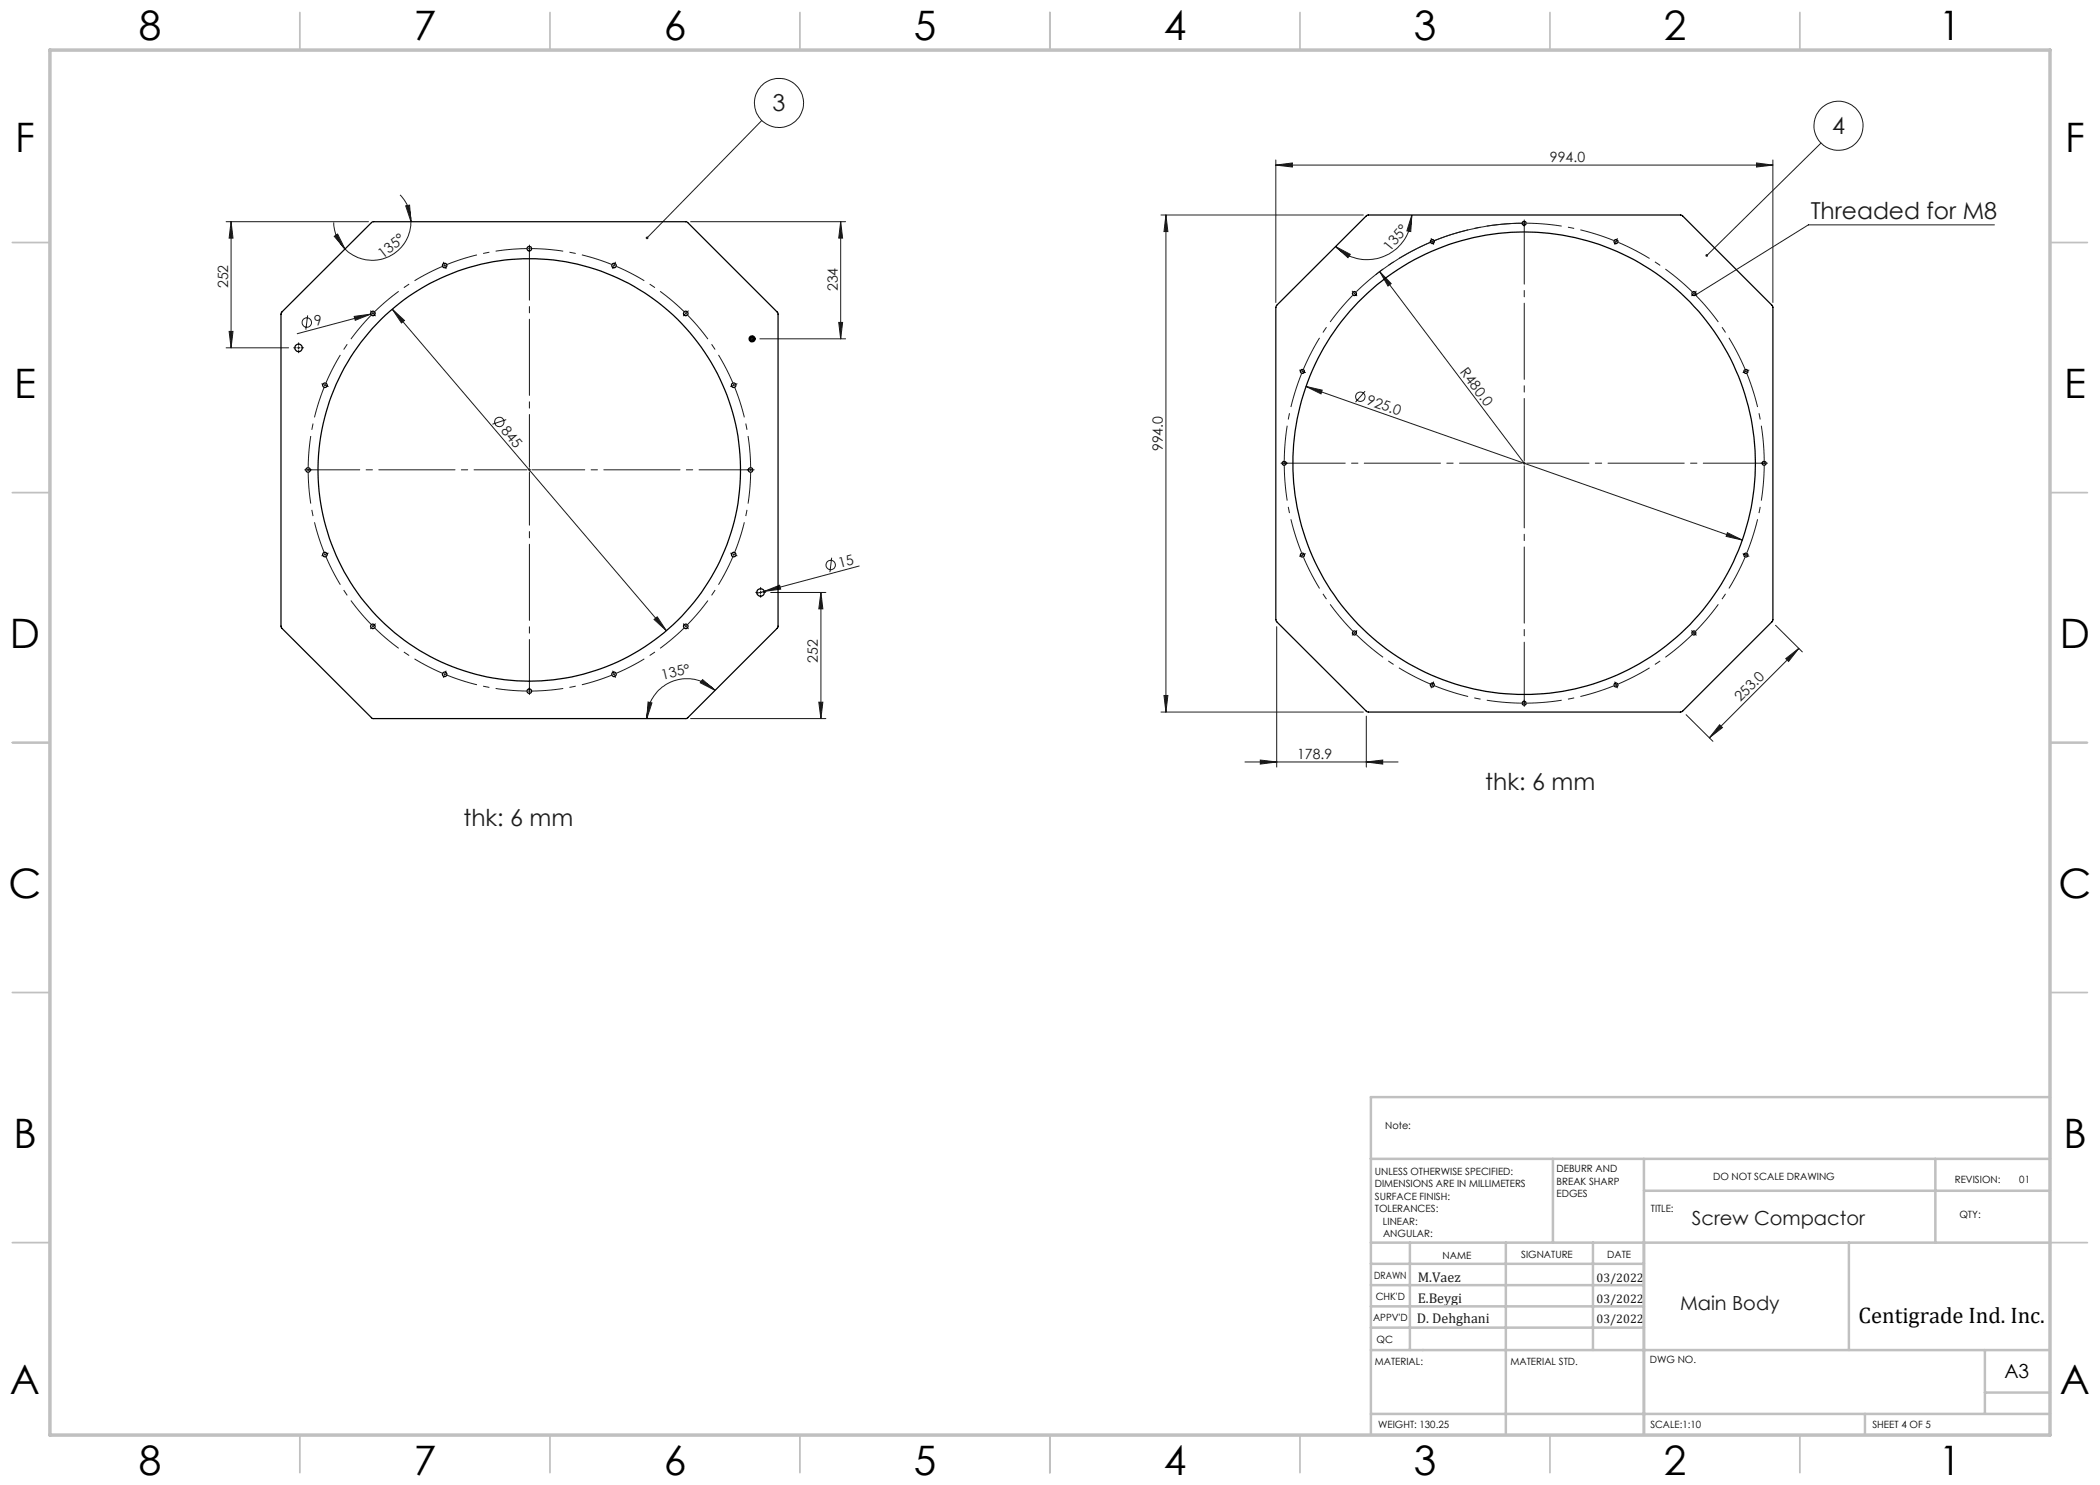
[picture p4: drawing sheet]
<svg xmlns="http://www.w3.org/2000/svg" width="420mm" height="297mm" viewBox="0 0 420 297" stroke-linecap="round" stroke-linejoin="round" font-family="sans-serif">
<g fill="none" stroke="#191924" stroke-width=".2">
<path d="M80 39a7.6 7.6 0 0 1 2.2 5.3M152.4 24.1l-23 23.5M255.2 33l3.3-.4v.8zM255.2 32v28.5M255.2 33h99.4M351.3 32.6l3.3 .4-3.3 .4zM354.6 32v28.5M364.2 28.6l-22.9 22.5M45.2 44.3h28.5M46.2 44.3v25.3M46.2 44.3l.4 3.3h-.8zM66.7 44.5a7.7 7.7 0 0 0 2.3 5.3"/>
<path d="M66.9 47.3l.6-.5 1.5 3zM81.1 41.2l.8-.2 .3 3.3zM82.2 44.3a7.7 7.7 0 0 1-4.8 7.2 7.7 7.7 0 0 1-8.4-1.7M88.8 52.9l.1 .2M88.9 53.1l-.2 .1M88.9 53.1l.1 .2M89.1 53l-.2 .1M138.1 44.3h31M168.1 44.3v23.5M168.1 44.3l.4 3.3h-.8zM232.2 43h40.5M233.2 43l.4 3.3h-.8z"/>
<path d="M233.2 43v99.4M267.1 49.3l3 1.6-.5 .6zM275.9 54.3l2.3 2.4-.6 .5zM275.9 54.3l28.9 38.3M282.4 43l-.2 3.3-.8-.1zM282.4 43a8.9 8.9 0 0 1-5.6 8.2 8.9 8.9 0 0 1-9.7-1.9M286.3 48.1l.2 .2M286.5 48.3l-.3 .1M286.5 48.3l.1 .2M286.7 48.2l-.2 .1M304.5 44.7a47.6 47.6 0 0 0-29.4 10.3M398.9 45h-37.2l-22.5 13.9"/>
<path d="M45.2 69.6h12.5M45.8 66.3h.8l-.4 3.3zM59.5 69.6h.5M59.7 69.3v.5M61.5 63.1l-.3 2.8M70.8 63.3l3.4-.5-3.2 1.3zM74.2 62.8l-14.8 3.9M75 62.6l-.8 .2M78.5 61.8l2.4 2.3-.6 .5zM78.5 61.8l54.8 64.3M150.2 67.8h.5M150.4 67.5v.5"/>
<path d="M152 67.8h17.1M167.7 64.5h.8l-.4 3.3zM261.2 77.3l3.2 .7-.2 .8zM261.2 77.3l87.3 30.7M273 78.2l-1.9 2.2M101.2 83.9l-2.7 .9M151.9 118.5h.5M152.1 118.2v.5M152.8 118.3l3.1-1.3 .2 .8zM154.1 118.5h11.1M164.2 118.5l.4 3.3h-.8zM164.2 118.5v25.2"/>
<path d="M166.3 111.5l-.3 2.9M171.8 113.2l-20.4 5.5M345.5 106.5l3 1.5-3.3-.7zM130.8 123.9l.6-.5 1.9 2.7zM140.5 135.9l2.5 2.2-2.9-1.5zM143 138.1a8 8 0 0 0-8.7-1.8 8 8 0 0 0-4.9 7.4M232.8 139.1h.8l-.4 3.3zM255.3 125.3v28.1M355.1 125.1l5.4 5.3M357.2 131.7l2.6-2-2.1 2.6zM359.8 129.7l-17.9 17.9M129.6 140.4l.8 .2-1 3.1z"/>
<path d="M138.1 143.7h27.1M163.8 140.4h.8l-.4 3.3zM232.2 142.4h40.5M249 152.4h30.6M252.1 152l3.2 .4-3.2 .4zM273.3 152.4l3.2-.4v.8zM273.3 143.2v10.2M337.2 142.9l5.4 5.4M343.9 145l.6 .5-2.6 2.1z"/>
<circle cx="155.8" cy="20.6" r="4.9"/>
<circle cx="367.7" cy="25.1" r="4.9"/>
<circle cx="61.4" cy="64.5" r=".95"/>
<circle cx="272.1" cy="79.4" r=".94"/>
<circle cx="99.9" cy="84.4" r=".94"/>
<circle cx="166.1" cy="113" r=".94"/>
</g>
<g fill="none" stroke="#191924" stroke-width=".2" stroke-dasharray="15.2 1.3 1.3 1.3" stroke-linecap="butt">
<path d="M105.9 49.7h-.3M105.9 49.7h.2M122.8 53.1l-.2-.1M122.8 53.1l.2 .1M270.9 58.7l-.2 .2M270.9 58.7l.2-.2M304.8 44.6h-.2M304.8 44.6h.3M323.2 48.3l-.2-.1M323.2 48.3l.2 .1M338.8 58.7l-.2-.2M338.8 58.7l.2 .2"/>
<path d="M65 77l-.1 .3M65 77l.1-.2M74.6 62.7l-.2 .2M74.6 62.7l.2-.2M137.2 62.7l-.2-.2M137.2 62.7l.1 .2M146.8 77l-.1-.2M146.8 77l.1 .3M260.5 74.3l-.1 .2M260.5 74.3l.1-.3M349.2 74.3l-.1-.3M349.2 74.3l.1 .2"/>
<path d="M61.6 94v.2M61.6 94v-.3M150.1 94v-.3M150.1 94v.2M256.8 92.6v.3M256.8 92.6v-.2M352.8 92.6v-.2M352.8 92.6v.3M65 110.9l.1 .2M65 110.9l-.1-.2M146.8 110.9l.1-.2M146.8 110.9l-.1 .2"/>
<path d="M260.5 111l.1 .2M260.5 111l-.1-.2M349.2 111l.1-.2M349.2 111l-.1 .2M74.6 125.3l.2 .1M74.6 125.3l-.2-.2M88.9 134.8l.3 .1M88.9 134.8l-.2-.1M105.9 138.2h.2M105.9 138.2h-.3M122.8 134.8l.2-.1M122.8 134.8l-.2 .1"/>
<path d="M137.2 125.3l.1-.2M137.2 125.3l-.2 .1M270.9 126.6l.2 .2M270.9 126.6l-.2-.2M286.5 137l.2 .1M286.5 137l-.3-.1M323.2 137l.2-.1M323.2 137l-.2 .1M338.8 126.6l.2-.2M338.8 126.6l-.2 .2M304.8 140.6h.3M304.8 140.6h-.2"/>
</g>
<g fill="none" stroke="#191924" stroke-width=".2" stroke-dasharray="15.2 1.3 1.3 1.3" stroke-dashoffset="8.2" stroke-linecap="butt">
<path d="M270.6 59a48 48 0 0 0-9.9 14.8M286 48.5a48 48 0 0 0-14.7 9.8M304.3 44.6a48 48 0 0 0-17.4 3.5M322.8 48.1a48 48 0 0 0-17.5-3.5M338.4 58.3a48 48 0 0 0-14.7-9.8M260.3 74.7a48 48 0 0 0-3.4 17.4M349 73.8a48 48 0 0 0-9.9-14.8M256.9 93.1a48 48 0 0 0 3.4 17.4M352.8 92.1a48 48 0 0 0-3.4-17.4M260.7 111.5a48 48 0 0 0 9.9 14.7M349.4 110.5a48 48 0 0 0 3.4-17.4M271.3 126.9a48 48 0 0 0 14.7 9.9"/>
<path d="M286.9 137.2a48 48 0 0 0 17.4 3.4M323.7 136.8a48 48 0 0 0 14.7-9.9M339.1 126.2a48 48 0 0 0 9.9-14.7M305.3 140.6a48 48 0 0 0 17.5-3.4"/>
</g>
<g fill="none" stroke="#191924" stroke-width=".2" stroke-dasharray="15.2 1.3 1.3 1.3" stroke-dashoffset="9" stroke-linecap="butt">
<path d="M88.5 53.3a44.2 44.2 0 0 0-13.6 9M105.4 49.7a44.2 44.2 0 0 0-16 3.2M122.4 52.9a44.3 44.3 0 0 0-16-3.2M64.8 77.5a44.3 44.3 0 0 0-3.2 16M74.2 63a44.3 44.3 0 0 0-9 13.6M136.8 62.3a44.3 44.3 0 0 0-13.5-9M146.6 76.6a44.2 44.2 0 0 0-9.1-13.6M61.6 94.5a44.2 44.2 0 0 0 3.2 15.9M150.1 93.5a44.2 44.2 0 0 0-3.1-16M65.2 111.4a44.2 44.2 0 0 0 9 13.5M147 110.4a44.3 44.3 0 0 0 3.1-15.9M74.9 125.6a44.3 44.3 0 0 0 13.6 9.1"/>
<path d="M89.4 135a44.3 44.3 0 0 0 16 3.2M106.4 138.2a44.2 44.2 0 0 0 16-3.2M123.3 134.7a44.2 44.2 0 0 0 13.5-9.1M137.5 124.9a44.3 44.3 0 0 0 9.1-13.5"/>
</g>
<g fill="none" stroke="#191924" stroke-width=".2" stroke-dasharray="15.2 1.3 1.3 1.3">
<path d="M88.8 52.6l-.1-.2M89.1 53.5l.1 .2M105.9 49.7v-.2M105.9 49.7v.3M105.9 49.2v-.2M105.9 50.2v.2M122.6 53.5l-.1 .2M122.8 53.1l.1-.2M122.8 53.1l-.1 .2M123 52.6l.1-.2M270.6 58.3l-.2-.1M270.9 58.7l-.2-.2"/>
<path d="M270.9 58.7l.2 .2M271.3 59l.1 .2M286.3 47.8l-.1-.1M286.7 48.8v.1M304.8 44.6v-.2M304.8 44.6v.3M304.8 44.1v-.1M304.8 45.1v.2M323 48.8v.1M323.2 48.3l.1-.2M323.2 48.3l-.1 .2M323.4 47.8l.1-.1"/>
<path d="M338.4 59l-.1 .2M338.8 58.7l.2-.2M338.8 58.7l-.2 .2M339.1 58.3l.1-.1M59.2 69.6h-.5M59.7 69.1v-.5M59.7 70.1v.5M60.2 69.6h.5M64.5 76.8h-.1M65 77l-.2-.1M65 77l.2 .1M65.5 77.2l.1 .1"/>
<path d="M74.2 62.3l-.1-.1M74.6 62.7l-.2-.2M74.6 62.7l.2 .2M74.9 63l.2 .2M136.8 63l-.1 .2M137.2 62.7l.1-.2M137.2 62.7l-.2 .2M137.5 62.3l.2-.1M146.3 77.2l-.2 .1M146.8 77l.2-.1M146.8 77l-.3 .1M147.2 76.8h.2"/>
<path d="M149.9 67.8h.1M150.4 67.3v-.1M150.4 68.3h.1M150.9 67.8h.1M260 74.1l-.1-.1M260.5 74.3l-.2-.1M260.5 74.3l.2 .1M261 74.5h.1M348.7 74.5h-.1M349.2 74.3l.2-.1M349.2 74.3l-.2 .1M349.7 74.1l.1-.1"/>
<path d="M61.1 94h-.2M61.6 94h-.2M61.6 94h.3M62.1 94h.2M105.9 94v-.3M105.9 94h-.3M105.9 94v.2M105.9 94h.2M149.6 94h-.2M150.1 94h.3M150.1 94h-.2M150.6 94h.2"/>
<path d="M256.3 92.6h-.1M256.8 92.6h-.2M256.8 92.6h.3M257.3 92.6h.2M304.8 92.6v-.2M304.8 92.6h-.2M304.8 92.6v.3M304.8 92.6h.3M352.3 92.6h-.1M352.8 92.6h.3M352.8 92.6h-.2M353.3 92.6h.2"/>
<path d="M64.5 111.1l-.1 .1M65 110.9l-.2 .1M65 110.9l.2-.1M65.5 110.7l.1-.1M146.3 110.7l-.2-.1M146.8 110.9l.2 .1M146.8 110.9l-.3-.1M147.2 111.1l.2 .1M151.6 118.5h-.5M152.1 118v-.5M152.1 119v.5M152.6 118.5h.5"/>
<path d="M260 111.2l-.1 .1M260.5 111l-.2 .1M260.5 111l.2-.1M261 110.8h.1M348.7 110.8h-.1M349.2 111l.2 .1M349.2 111l-.2-.1M349.7 111.2l.1 .1M74.2 125.6l-.1 .1M74.6 125.3l-.2 .1M74.6 125.3l.2-.2M74.9 124.9l.2-.1"/>
<path d="M88.8 135.3l-.1 .2M88.9 134.8v.3M88.9 134.8l.1-.2M89.1 134.4l.1-.2M105.9 138.2v.3M105.9 138.2v-.2M105.9 138.7v.2M105.9 137.7v-.2M122.6 134.4l-.1-.2M122.8 134.8l.1 .3M122.8 134.8l-.1-.2M123 135.3l.1 .2"/>
<path d="M136.8 124.9l-.1-.1M137.2 125.3l.1 .1M137.2 125.3l-.2-.2M137.5 125.6l.2 .1M270.6 126.9l-.2 .1M270.9 126.6l-.2 .2M270.9 126.6l.2-.2M271.3 126.2l.1-.1M286.3 137.4l-.1 .2M286.5 137l-.1 .2M286.5 137l.1-.3M286.7 136.5v-.1"/>
<path d="M323 136.5v-.1M323.2 137l.1 .2M323.2 137l-.1-.3M323.4 137.4l.1 .2M338.4 126.2l-.1-.1M338.8 126.6l.2 .2M338.8 126.6l-.2-.2M339.1 126.9l.1 .1M304.8 140.6v.3M304.8 140.6v-.2M304.8 141.1v.2M304.8 140.1v-.1"/>
</g>
<path d="M304.3 92.6h-47.7M304.8 92.1v-47.7M304.8 93.1v47.8M305.3 92.6h47.8" fill="none" stroke="#191924" stroke-width=".2" stroke-dasharray="15.2 1.3 1.3 1.3" stroke-dashoffset="2.8"/>
<path d="M105.4 94h-44M105.9 93.5v-44M105.9 94.5v44M106.4 94h44" fill="none" stroke="#191924" stroke-width=".2" stroke-dasharray="15.2 1.3 1.3 1.3" stroke-dashoffset="4.7"/>
<g fill="none" stroke="#c0c0c0" stroke-width=".35">
<path d="M60 2.5v7.5M110 2.5v7.5M160 2.5v7.5M210 2.5v7.5M260 2.5v7.5M310 2.5v7.5M360 2.5v7.5M2.5 48.5h7.5M410 48.5h7.5M2.5 98.5h7.5M410 98.5h7.5M2.5 148.5h7.5"/>
<path d="M410 148.5h7.5M2.5 198.5h7.5M410 198.5h7.5M2.5 248.5h7.5M410 248.5h7.5M60 287v7.5M110 287v7.5M160 287v7.5M210 287v7.5M260 287v7.5M310 287v7.5M360 287v7.5"/>
</g>
<g fill="none" stroke="#c0c0c0" stroke-width=".5">
<path d="M410 219.4h-135.8v67.4M274.2 231.8h135.8M310.6 231.8v16.7M328.8 231.8v55.2M328.8 238.2h81.2M387.1 231.8v16.7M274.2 248.5h135.8M274.2 257h54.6M274.2 252.8h54.6M282 248.5v21.5M301.2 248.5v38.3M318.6 248.5v21.5"/>
<path d="M369.8 248.5v21.5M274.2 265.5h54.6M274.2 261.3h54.6M274.2 270h135.8M397 270v12.8M397 278.5h13M274.2 282.8h135.8M373 282.8v4.2"/>
</g>
<path d="M10 10h400v277h-400z" fill="none" stroke="#c0c0c0" stroke-width=".7"/>
<g fill="#191924">
<path d="M275.9 54.3l2.3 2.4-.6 .5z"/>
<path d="M70.8 63.3l3.4-.5-3.2 1.3z"/>
<path d="M152.8 118.3l3.1-1.3 .2 .8z"/>
<path d="M129.2 47.4v.4l.2-.2-.2 .2a.27 .27 0 0 0 .4-.1 .27 .27 0 0 0 0-.3 .27 .27 0 0 0-.4 0zM341.2 50.9l-.1 .3 .2-.1-.1 .2a.27 .27 0 0 0 .3 0 .27 .27 0 0 0 0-.4 .27 .27 0 0 0-.3 0zM339.1 58.7l-.2 .4 .3-.2-.3 .2a.27 .27 0 0 0 .4 .1 .27 .27 0 0 0 .1-.4 .27 .27 0 0 0-.3-.1z"/>
<path d="M130.8 123.9l2.5 2.2-1.9-2.7zM78.5 61.8l1.8 2.8 .6-.5z"/>
<path d="M345.5 106.5l-.3 .8 3.3 .7zM261.2 77.3l3 1.5 .2-.8z"/>
<path d="M255.2 33l3.3-.4v.8zM351.3 32.6l3.3 .4-3.3 .4zM252.1 152l3.2 .4-3.2 .4zM273.3 152.4l3.2-.4v.8z"/>
<path d="M140.5 135.9l2.5 2.2-2.9-1.5zM129.6 140.4l.8 .2-1 3.1z"/>
<path d="M66.9 47.3l.6-.5 1.5 3zM81.1 41.2l.8-.2 .3 3.3z"/>
<path d="M343.9 145l.6 .5-2.6 2.1zM357.2 131.7l2.6-2-2.1 2.6z"/>
<path d="M267.1 49.3l3 1.6-.5 .6zM282.4 43l-.2 3.3-.8-.1z"/>
<path d="M163.8 140.4h.8l-.4 3.3zM164.2 118.5l.4 3.3h-.8z"/>
<path d="M167.7 64.5h.8l-.4 3.3zM168.1 44.3l.4 3.3h-.8z"/>
<path d="M232.8 139.1h.8l-.4 3.3zM233.2 43l.4 3.3h-.8z"/>
<path d="M46.2 44.3l.4 3.3h-.8zM45.8 66.3h.8l-.4 3.3z"/>
</g>
<g fill="none" stroke="#000" stroke-width=".25">
<path d="M56.3 62.5l18.2-18.2h62.8l18.3 18.4v62.8l-18.3 18.2-62.9-.1-18.2-18.2v-62.6zM255.3 61.1l18.2-18.1 62.9 .1 18.2 18.3-.1 62.8-18 18.1-.3 .1h-62.6l-.3-.1-18-17.9-.1-.5v-62.4z"/>
<circle cx="88.9" cy="53.1" r=".45"/>
<circle cx="105.8" cy="49.7" r=".46"/>
<circle cx="122.8" cy="53.1" r=".45"/>
<circle cx="270.9" cy="58.7" r=".4"/>
<circle cx="286.5" cy="48.3" r=".41"/>
<circle cx="304.8" cy="44.6" r=".4"/>
<circle cx="323.2" cy="48.3" r=".41"/>
<circle cx="338.8" cy="58.7" r=".4"/>
<circle cx="59.7" cy="69.6" r=".76"/>
<circle cx="65" cy="77" r=".45"/>
<circle cx="74.6" cy="62.7" r=".45"/>
<circle cx="137.2" cy="62.7" r=".46"/>
<circle cx="146.7" cy="77" r=".45"/>
<circle cx="150.4" cy="67.8" r=".31"/>
<circle cx="150.4" cy="67.8" r=".6"/>
<circle cx="150.4" cy="67.8" r=".4"/>
<circle cx="260.5" cy="74.3" r=".39"/>
<circle cx="349.2" cy="74.3" r=".4"/>
<circle cx="61.6" cy="94" r=".45"/>
<circle cx="105.9" cy="94" r="42.2"/>
<circle cx="150.1" cy="94" r=".46"/>
<circle cx="256.9" cy="92.7" r=".39"/>
<circle cx="304.8" cy="92.6" r="46.2"/>
<circle cx="352.8" cy="92.7" r=".39"/>
<circle cx="65" cy="110.9" r=".45"/>
<circle cx="146.7" cy="110.9" r=".45"/>
<circle cx="152.1" cy="118.5" r=".76"/>
<circle cx="260.5" cy="111" r=".39"/>
<circle cx="349.2" cy="111" r=".4"/>
<circle cx="74.6" cy="125.3" r=".45"/>
<circle cx="88.9" cy="134.9" r=".45"/>
<circle cx="105.9" cy="138.2" r=".46"/>
<circle cx="122.8" cy="134.9" r=".45"/>
<circle cx="137.2" cy="125.3" r=".46"/>
<circle cx="270.9" cy="126.6" r=".4"/>
<circle cx="286.5" cy="137" r=".41"/>
<circle cx="323.2" cy="137" r=".41"/>
<circle cx="338.8" cy="126.6" r=".4"/>
<circle cx="304.8" cy="140.7" r=".4"/>
</g>
<g font-size="8.1">
<text x="27.8" y="8">8</text>
<text x="82.8" y="8">7</text>
<text x="132.8" y="8">6</text>
<text x="182.8" y="8">5</text>
<text x="232.8" y="8">4</text>
<text x="282.8" y="8">3</text>
<text x="332.8" y="8">2</text>
<text x="387.8" y="8">1</text>
<text x="3" y="30.4">F</text>
<text x="413" y="30.4">F</text>
<text x="2.8" y="79.6">E</text>
<text x="412.8" y="79.6">E</text>
<text x="2" y="129.6">D</text>
<text x="412" y="129.6">D</text>
<text x="1.7" y="179.6">C</text>
<text x="411.7" y="179.6">C</text>
<text x="2.7" y="229.6">B</text>
<text x="412.7" y="229.6">B</text>
<text x="2" y="278.9">A</text>
<text x="412" y="278.9">A</text>
<text x="27.8" y="295">8</text>
<text x="82.8" y="295">7</text>
<text x="132.8" y="295">6</text>
<text x="182.8" y="295">5</text>
<text x="232.8" y="295">4</text>
<text x="282.8" y="295">3</text>
<text x="332.8" y="295">2</text>
<text x="387.8" y="295">1</text>
</g>
<g font-size="4.7" fill="#191924">
<text x="154.5" y="22.2">3</text>
<text x="366.4" y="26.8">4</text>
<text x="362.1" y="43.9">Threaded for M8</text>
<text x="297.1" y="158">thk: 6 mm</text>
<text x="92.7" y="165.2">thk: 6 mm</text>
</g>
<text font-size="4.5" x="371.7" y="264.6">Centigrade Ind. Inc.</text>
<g font-size="3.9" fill="#191924">
<text x="338.4" y="245">Screw Compactor</text>
<text x="336" y="261.9">Main Body</text>
</g>
<text font-size="3.9" x="400.9" y="275.5">A3</text>
<g font-size="2.8" fill="#191924">
<text x="310" y="32.4">994.0</text>
<text x="76.5" y="51.7" transform="rotate(-38 76.5 51.7)">135°</text>
<text x="278" y="50.5" transform="rotate(-51 278 50.5)">135°</text>
<text x="45.6" y="57.7" transform="rotate(-90 45.6 57.7)">252</text>
<text x="167.5" y="58.2" transform="rotate(-90 167.5 58.2)">234</text>
<text x="63.2" y="65.1" transform="rotate(-15 63.2 65.1)">9</text>
<text x="291.9" y="74.4" transform="rotate(53 291.9 74.4)">R480.0</text>
<text x="273.2" y="80.9" transform="rotate(19 273.2 80.9)">925.0</text>
<text x="100.1" y="86.2" transform="rotate(50 100.1 86.2)">845</text>
<text x="232.6" y="90.2" transform="rotate(-90 232.6 90.2)">994.0</text>
<text x="167.9" y="113.6" transform="rotate(-15 167.9 113.6)">15</text>
<text x="132.5" y="136" transform="rotate(-14 132.5 136)">135°</text>
<text x="163.6" y="132.6" transform="rotate(-90 163.6 132.6)">252</text>
<text x="348.1" y="140.5" transform="rotate(-45 348.1 140.5)">253.0</text>
<text x="259.4" y="151.8">178.9</text>
<text x="283.5" y="256.3">M.Vaez</text>
<text x="283.5" y="260.6">E.Beygi</text>
<text x="283.4" y="264.6">D. Dehghani</text>
</g>
<g font-size="2.5" fill="#191924">
<text x="319.3" y="256.3">03/2022</text>
<text x="319.3" y="260.5">03/2022</text>
<text x="319.3" y="264.6">03/2022</text>
</g>
<g font-size="2">
<text x="277" y="225.8">Note:</text>
<text x="275" y="234.9">UNLESS OTHERWISE SPECIFIED:</text>
<text x="275" y="237.4">DIMENSIONS ARE IN MILLIMETERS</text>
<text x="275" y="239.9">SURFACE FINISH:</text>
<text x="311.3" y="234.5">DEBURR AND</text>
<text x="311.3" y="237">BREAK SHARP</text>
<text x="311.3" y="239.5">EDGES</text>
<text x="342.6" y="236">DO NOT SCALE DRAWING</text>
<text x="391" y="236.6">REVISION:</text>
<text x="403.9" y="236.6">01</text>
<text x="275" y="242.4">TOLERANCES:</text>
<text x="276.6" y="244.9">LINEAR:</text>
<text x="330.2" y="242.4">TITLE:</text>
<text x="391.9" y="243.7">QTY:</text>
<text x="276.6" y="247.4">ANGULAR:</text>
<text x="288.5" y="251.7">NAME</text>
<text x="304.2" y="251.7">SIGNATURE</text>
<text x="321.4" y="251.7">DATE</text>
<text x="274.8" y="255.9">DRAWN</text>
<text x="275.1" y="260.1">CHK'D</text>
<text x="274.6" y="264.2">APPV'D</text>
<text x="275.3" y="268.5">QC</text>
<text x="275" y="273">MATERIAL:</text>
<text x="302.1" y="273">MATERIAL STD.</text>
<text x="330" y="272.5">DWG NO.</text>
<text x="275.6" y="285.6">WEIGHT: 130.25</text>
<text x="330.1" y="285.6">SCALE:1:10</text>
<text x="374.5" y="285.6">SHEET 4 OF 5</text>
</g>
</svg>
